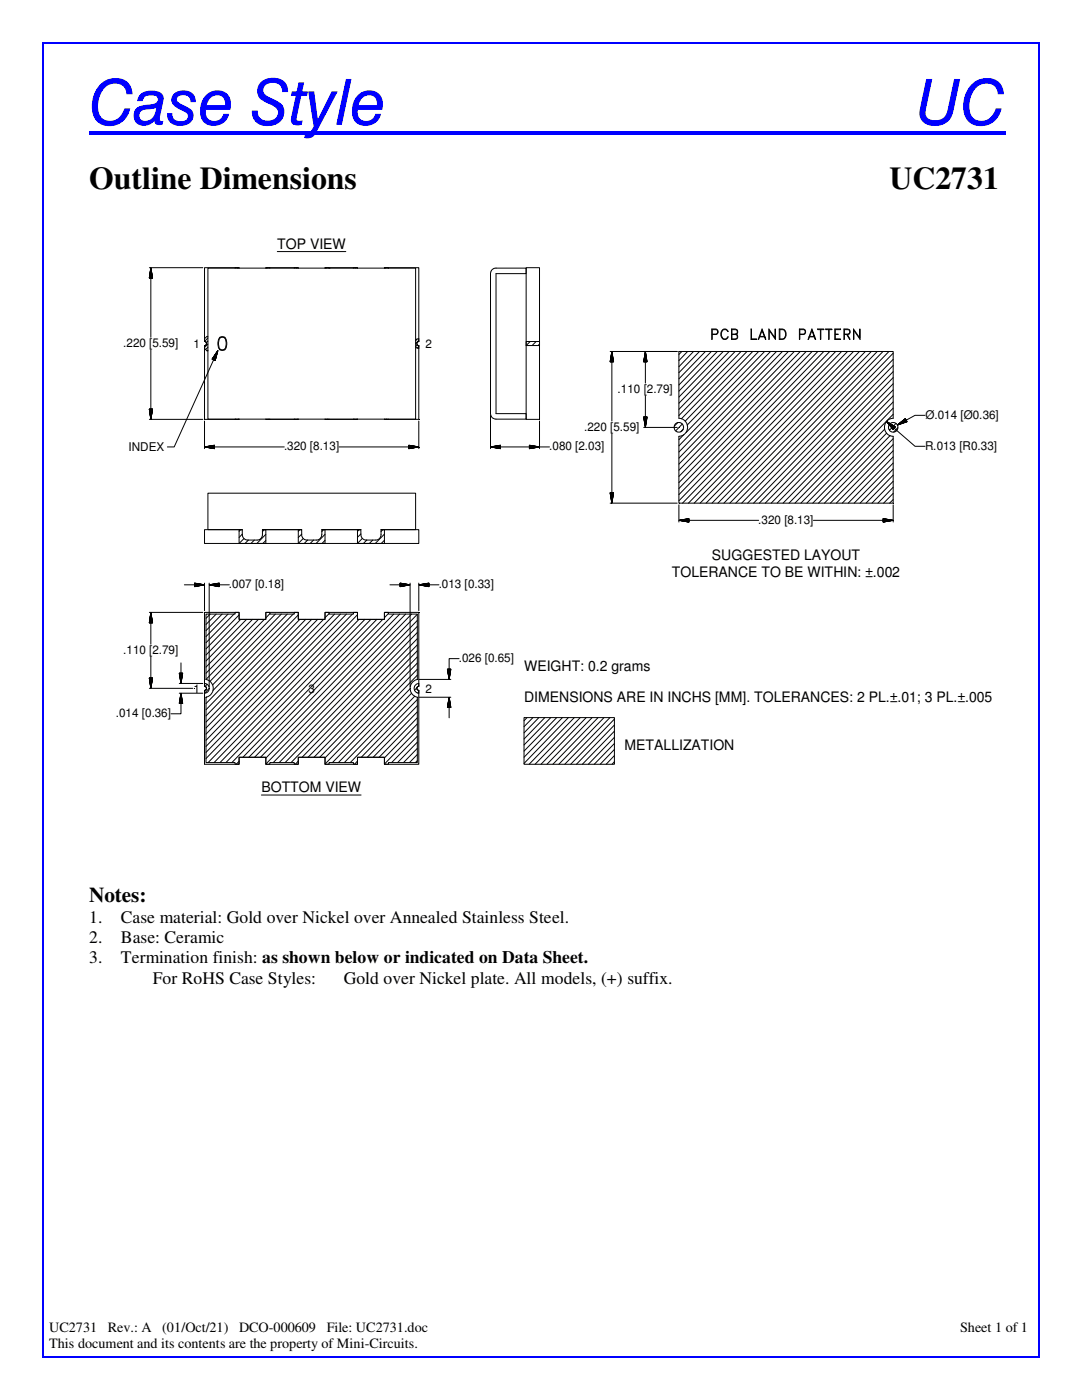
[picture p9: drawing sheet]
<svg xmlns="http://www.w3.org/2000/svg" width="216mm" height="279mm" viewBox="0 0 216 279" stroke-linecap="round" stroke-linejoin="round" font-family="sans-serif">
<path d="M17.8 26.2h182.8v.7h-182.8z" fill="#00f"/>
<g fill="none" stroke="#000" stroke-width=".2">
<path d="M29.8 53.4h10.7M30.1 53.4l.3 2.1h-.6zM30.1 53.5l.3 2h-.6zM30.1 53.6l.3 1.9h-.6zM30.1 53.8l.3 1.7h-.6zM30.1 53.8l.3 1.6h-.6zM30.1 53.9l.3 1.5h-.5zM30.1 54l.3 1.4h-.5zM30.1 54.1l.2 1.3h-.4zM30.1 54.2l.2 1.2h-.4zM30.1 54.3l.2 1h-.3zM30.1 54.4l.2 .9h-.3z"/>
<path d="M30.1 54.5l.2 .8h-.3zM30.1 54.5l.1 .8h-.2zM30.1 54.7l.1 .6h-.2zM30.1 54.9l.1 .3h-.1zM30.1 54.9v.3zM30.1 55v.2zM30.1 55.2h.1M30.1 54.8l.1 .5h-.2zM30.1 54.6l.1 .7h-.2zM30.1 54.8l.1 .4h-.1zM30.1 54.3l.2 1h-.4zM30.1 55.1v.1z"/>
<path d="M30.1 53.7l.3 1.8h-.6zM30.1 55.5v11.8M41.5 53.5h41.4v30.2h-41.4zM46.9 53.5l.8-.1h-6.9v14.8M47.4 53.4v.1M53.3 53.4v.1M53.8 53.5l-.8-.1h6.5l-.8 .1M55.3 50.2h13.7M59.2 53.4v.1M65.2 53.4l-.1 .1M65.7 53.5l-.8-.1h6.4l-.8 .1M65.7 53.5h.1"/>
<path d="M71 53.4v.1M77 53.4l-.1 .1M77.5 53.5l-.8-.1h6.9v14.8M77.5 53.5h.1M98 54l.8-.5h6.2v1.1h-6v28h6v1.1h-6.1a1.09 1.09 0 0 1-1-1.1v-28.1zM105 53.4h2.7v30.3h-2.7zM30.1 69.8v11.8M40.8 69v14.7h6.9h-.8M40.8 68.2l.4 .2-.1 .5-.3 .1M40.8 69v.5l.5 .5h.2M41.5 67.1h-.2l-.5 .5v.6M41.5 67.4l-.7 .8"/>
<path d="M41.5 68.1l-.4 .3M41.5 68.7l-.7 .6M41.5 69.3l-.5 .5M41.5 69.9l-.1 .1M42.6 71.8l-7.8 17.4h-1.4M42.8 71.5h.1M42.8 71.4v.2zM42.8 71.5v.1zM42.8 71.3v.3l-.1-.1zM42.8 71.3v.3zM42.9 71.2l-.1 .4h-.1zM42.9 71.3l-.1 .3h-.1z"/>
<path d="M42.9 71.2l-.1 .4h-.2zM43 71.1l-.2 .6-.2-.1zM43 71l-.2 .7-.2-.1zM43.1 70.9l-.3 .8-.2-.1zM43.1 70.7l-.3 1.1-.3-.2zM43.1 70.8l-.3 1-.3-.2zM43.2 70.6l-.3 1.2-.4-.2zM43.2 70.5l-.3 1.3-.4-.2zM43.3 70.4l-.4 1.4-.4-.2zM43.3 70.3l-.4 1.5-.5-.2zM43.3 70.3l-.4 1.6-.5-.3zM43.3 70.2l-.4 1.7-.5-.3z"/>
<path d="M43.4 70.1l-.5 1.8-.5-.2zM43.4 70l-.5 1.9-.6-.2zM43.5 69.9l-.6 2.1-.6-.3zM43.5 70l-.6 1.9-.6-.2zM43.9 67.3a.85 .85 0 0 1 1.2 .4 2.31 2.31 0 0 1-.2 2.1 .87 .87 0 0 1-1.3-.4 2.38 2.38 0 0 1 .3-2.1zM43.9 69.7l.3 .1 .7-.1M43.9 67.4l.3-.1 .7 .1M44 67.3a2.2 2.2 0 0 0 0 2.5M44.7 67.3a2.2 2.2 0 0 1 0 2.5M82.9 67.9l.3-.3h.4v.6M83.2 67.7l-.3 .3M83.3 68.8l-.4 .4"/>
<path d="M83.6 68.2l-.4 .2v.4l.4 .2M83.6 69v14.7h-6.9h.8M83.6 69v.5l-.7-.2M83.6 67.9l-.7 .7M83.6 69.1l-.4 .4M105 68.2h2.7v.8h-2.7zM105.8 68.2l-.8 .8M107 68.2l-.8 .8M107.7 68.7l-.3 .3M121.8 70.1h13.3M122.1 70.1l.3 2.1h-.6zM122.1 70.2l.3 2h-.6z"/>
<path d="M122.1 70.4l.3 1.8h-.6zM122.1 70.4l.2 1.7h-.5zM122.1 70.6l.2 1.5h-.5zM122.1 70.7l.2 1.4h-.5zM122.1 70.7l.2 1.4h-.4zM122.1 70.9l.2 1.2h-.4zM122.1 71l.2 1.1h-.4zM122.1 71.1l.2 1h-.4zM122.1 71.2l.1 .9h-.2zM122.1 71.2l.1 .8h-.2zM122.1 71.4l.1 .6h-.2zM122.1 71.6v.4h-.1z"/>
<path d="M122.1 71.7l-.1 .3zM122.1 71.8l-.1 .1zM122.1 71.9h.1M122.1 71.5l.1 .5h-.2zM122.1 71.3l.1 .7h-.2zM122.1 70.8l.2 1.3h-.4zM122.1 70.5l.2 1.6h-.5zM122.1 70.3l.3 1.9h-.6zM122.1 71.6l-.1 .4zM122.1 72.2v11.8M128.8 70.1l.3 2.1h-.7zM128.8 70.2l.3 2h-.7z"/>
<path d="M128.8 70.4l.3 1.8h-.6zM128.8 70.4l.2 1.7h-.5zM128.8 70.6l.2 1.5h-.5zM128.8 70.7l.2 1.4h-.5zM128.8 70.9l.1 1.2h-.3zM128.8 71l.1 1.1h-.3zM128.8 71.1l.1 1h-.3zM128.8 71.2l.1 .9h-.2zM128.8 71.2l.1 .8h-.2zM128.8 71.4l.1 .6h-.2zM128.8 71.6v.4h-.1zM128.8 71.7v.3z"/>
<path d="M128.8 71.8l-.1 .1zM128.8 71.9h.1M128.8 71.5l.1 .5h-.2zM128.8 71.3l.1 .7h-.2zM128.8 70.8l.2 1.3h-.4zM128.8 70.5l.2 1.6h-.5zM128.8 70.3l.3 1.9h-.6zM128.8 71.5v.5h-.1zM128.8 71.2l.1 .9h-.3zM128.8 71.6v.4zM128.8 70.4l.2 1.8h-.5zM128.8 72.2v4.3"/>
<path d="M128.8 79v4.2M135.5 70.1h42.7v13.4l-.7 .1-.4 .3-.4 .5-.2 .6v.8l.5 .7 .5 .4 .7 .2v13.3h-42.7v-13.3a1.82 1.82 0 0 0 1.7-1.7l-.1-.8-.4-.6a1.49 1.49 0 0 0-1.2-.5zM136.1 70.1l-.6 .6M137.2 70.1l-1.7 1.9M138.4 70.1l-2.9 3.1M139.6 70.1l-4.1 4.3M140.8 70.1l-5.3 5.5M141.9 70.1l-6.4 6.7M142.1 66.7h.8a.54 .54 0 0 0 .2-.8l-1-.1-.1 1.9v-2h.9l.2 .1a.55 .55 0 0 1 .2 .5 .55 .55 0 0 1-.4 .5h-.8M143.1 70.1l-7.6 8M144.1 66l.1-.2a.65 .65 0 0 1 1.1 .4 .71 .71 0 0 0-.8-.4 .71 .71 0 0 0-.6 .7 .95 .95 0 0 0 .9 1.1l.5-.4a.74 .74 0 0 1-.8 .5 .74 .74 0 0 1-.7-.7v-.5zM144.3 70.1l-8.8 9.1"/>
<path d="M145.5 70.1l-10 10.4M146 66.7l1-.2v-.6l-1-.1v1.8l1-.1v-.7h-1M146.7 70.1l-11.2 11.6M146.7 66.7l.3 .1 .2 .3a.53 .53 0 0 1-.5 .6h-.7v-2h.7a.56 .56 0 0 1 .5 .5 .56 .56 0 0 1-.5 .6M147.9 70.1l-12.4 12.8M149.1 70.1l-13.1 13.5M149.9 65.7v1.9l1.1 .1h-1.1zM150.2 70.1l-13.5 13.9M151.4 70.1l-14.3 14.7M151.5 67.2h1.2M151.6 67.1h.9M152.1 65.7l.7 2-.7-1.7-.8 1.7z"/>
<path d="M152.6 70.1l-15.7 16.2M153.4 65.7l1.2 1.7 .1-1.7v2l-1.2-1.7-.1 1.7zM153.8 70.1l-18.3 18.9M154.9 70.1l-19.4 20.1M155.5 65.7h.7a1.12 1.12 0 0 1 .7 1 1.12 1.12 0 0 1-.7 1h-.7zM155.6 65.8a.99 .99 0 0 1 1.1 .5 .99 .99 0 0 1-.2 1.2l-.9 .1zM156.1 70.1l-20.6 21.3M157.3 70.1l-21.8 22.5M158.5 70.1l-23 23.8M159.6 66.7h.8a.51 .51 0 0 0 .2-.8l-1-.1-.1 1.9v-2h.9a.58 .58 0 0 1 .4 .5 .58 .58 0 0 1-.4 .6h-.8M159.7 70.1l-24.2 25M160.9 70.1l-25.4 26.2"/>
<path d="M161.4 67.2h1.2M161.5 67.1h1M162 65.7l.8 2h-.2l-.6-1.7-.8 1.7zM162.1 70.1l-26.6 27.4M163.2 65.7h1.2v.1h-1.2zM163.2 70.1l-27.7 28.6M163.7 65.8v1.9l.1-1.9M164.4 70.1l-28.9 29.8M164.8 65.7h1.2v.1h-1.2zM165.4 65.8v1.9v-1.9M165.6 70.1l-29.4 30.3M166.6 65.7h1.1v.1h-1v1.8l1 .1h-1.1z"/>
<path d="M166.7 66.7h.6l-.6 .1M166.8 70.1l-29.4 30.3M167.9 70.1l-29.4 30.3M168.5 66.7l1-.2v-.6l-1-.1-.1 1.9v-2h.8a.56 .56 0 0 1 .4 .5 .56 .56 0 0 1-.4 .6h-.7M169 66.8l.6 .9-.5-.9M169.1 70.1l-29.4 30.3M170.3 65.7l1.2 1.7 .1-1.7v2l-1.2-1.7-.1 1.7zM170.3 70.1l-29.4 30.3M171.5 70.1l-29.4 30.3M172.7 70.1l-29.4 30.3M173.9 70.1l-29.5 30.3M175 70.1l-29.4 30.3"/>
<path d="M176.2 70.1l-29.4 30.3M177.4 70.1l-29.4 30.3M178.2 70.5l-29 29.9M178.2 71.7l-27.8 28.7M178.2 72.9l-26.7 27.5M178.2 74.2l-25.5 26.2M178.2 75.4l-24.3 25M178.2 76.6l-23.1 23.8M178.2 77.8l-21.9 22.6M178.2 79l-20.8 21.4M29.8 81.7h.6l-.3 2zM29.8 81.7h.6l-.3 1.9z"/>
<path d="M29.8 81.7h.6l-.3 1.8zM29.8 83.7h10.7M29.8 81.7h.6l-.3 1.7zM29.8 81.7h.6l-.3 1.6zM29.9 81.7h.5l-.3 1.5zM29.9 81.7h.5l-.3 1.4zM29.9 81.7h.4l-.2 1.4zM29.9 81.7h.4l-.2 1.3zM29.9 81.8h.4l-.2 1.1zM29.9 81.8h.4l-.2 1zM30 81.8h.3l-.2 1zM30 81.8h.3l-.2 .9z"/>
<path d="M30 81.8h.2l-.1 .8zM30 81.9h.2l-.1 .5zM30 81.8h.2l-.1 .7zM30.1 81.9h.1l-.1 .4zM30.1 81.9v.3zM30.1 81.9h.1l-.1 .3zM30.1 81.9v.2zM30.1 81.9h.1M40.8 89.2l2-.3v.6zM40.8 84v5.5M40.9 89.2l1.9-.3v.6zM41 89.2l1.8-.3v.6z"/>
<path d="M41.1 89.2l1.7-.3v.6zM41.2 89.2l1.6-.3v.6zM41.3 89.2l1.4-.3v.6zM41.4 89.2l1.3-.2v.5zM41.5 89.2l1.2-.2v.4zM41.5 98.4h41.4v7.3h-6.9v1.2l-.1 .3a1 1 0 0 1-.9 .6h-2.1l-.5-.2-.3-.6-.1-1.3h-7.8v1.1a1.04 1.04 0 0 1-.9 1h-2a1.15 1.15 0 0 1-1.1-.9v-1.2h-7.8v1.2l-.2 .3a1 1 0 0 1-.9 .6h-2.1l-.3-.1-.5-.7-.1-1.3h-6.8zM41.6 89.2l1.1-.2v.4zM41.7 89.2l1-.2v.4zM41.7 89.2l1-.1v.3zM41.8 89.2l.8-.1v.3zM41.9 89.2l.7-.1v.2zM42 89.2l.6-.1v.2z"/>
<path d="M42.1 89.2l.5-.1v.2zM42.2 89.2h.4v.1zM42.3 89.2h.3v.1zM42.3 89.2h.2zM42.4 89.2h.1zM42.5 89.2h.1M42.8 89.2h13.9M47 83.7h-.1M47.6 83.7h-.1M53.5 83.7h.1M53.8 83.7h-.8h6.5h-.8M58.8 83.7h.1"/>
<path d="M59.4 83.7h.1M65.3 83.7h.1M65.7 83.7h-.8h6.4h-.8M67.6 89.2h14M70.7 83.7h-.1M71.2 83.7h.1M77.2 83.7h-.1M81.6 88.9l2 .3-2 .3zM81.6 88.9l1.9 .3-1.9 .3zM81.6 88.9l1.8 .3-1.8 .3zM81.6 88.9l1.7 .3-1.7 .3zM81.6 88.9l1.6 .3-1.6 .3z"/>
<path d="M81.7 88.9l1.5 .3-1.5 .3zM81.7 88.9l1.4 .3-1.4 .3zM81.7 89l1.3 .2-1.3 .3zM81.7 89l1.2 .2-1.2 .2zM81.7 89l1.1 .2-1.1 .2zM81.7 89l1 .2-1 .2zM81.7 89.1l.9 .1-.9 .2zM81.7 89.1l.8 .1-.8 .2zM81.7 89.1l.8 .1-.8 .1zM81.8 89.1l.5 .1-.5 .1zM81.8 89.2h.4l-.4 .1zM81.8 89.1l.7 .1-.7 .1z"/>
<path d="M81.8 89.1l.6 .1-.6 .1zM81.8 89.2h.3zM81.8 89.2h.2zM81.8 89.2h.3l-.3 .1zM81.9 89.2h.1M83.6 84v5.5M97.9 89.2l2-.3v.6zM97.9 82.9v6.6M98 89.2l1.9-.3v.6zM98.1 89.2l1.8-.3v.6zM98.1 89.2l1.7-.3v.6zM98.2 89.2l1.6-.3v.6z"/>
<path d="M98.3 89.2l1.5-.3v.6zM98.4 89.2l1.4-.2v.5zM98.5 89.2l1.3-.2v.5zM98.6 89.2l1.2-.2v.4zM98.7 89.2l1-.2v.4zM98.8 89.2l.9-.2v.4zM98.8 89.2l.9-.1v.3zM98.9 89.2l.8-.1v.3zM99 89.2l.7-.1v.2zM99.1 89.2l.6-.1v.2zM99.2 89.2l.5-.1v.2zM99.2 89.2h.5v.1z"/>
<path d="M99.3 89.2h.4v.1zM99.4 89.2h.3v.1zM99.4 89.2h.3zM99.4 89.2h.2zM99.5 89.2h.1zM99.6 89.2h.1M99.9 89.2h5.7M105.6 88.9l2.1 .3-2.1 .3zM105.7 88.9l1.9 .3-1.9 .3zM105.7 88.9l1.7 .3-1.7 .3zM105.7 88.9l1.8 .3-1.8 .3zM105.7 88.9l1.6 .3-1.6 .3z"/>
<path d="M105.7 88.9l1.5 .3-1.5 .3zM105.7 88.9l1.4 .3-1.4 .3zM105.7 89l1.4 .2-1.4 .3zM105.7 89l1.3 .2-1.3 .2zM105.7 89l1.2 .2-1.2 .2zM105.7 89l1.3 .2-1.3 .3zM105.8 89l1 .2-1 .2zM105.8 89.1l.9 .1-.9 .2zM105.8 89.1l.8 .1-.8 .2zM105.8 89.1l.8 .1-.8 .1zM105.8 89.1l.6 .1-.6 .1zM105.8 89.1l.7 .1-.7 .1z"/>
<path d="M105.9 89.2h.4l-.4 .1zM105.9 89.2h.3zM105.9 89.1l.4 .1-.4 .1zM105.9 89.2h.2zM105.9 89.2h.3l-.3 .1zM105.9 89.2h.1M105.9 89.2h.1zM107.7 89.2h1.9M107.7 84v5.5M121.8 98.3h.6l-.3 2.1zM121.8 98.4h.6l-.3 1.9zM121.8 98.4h.6l-.3 2z"/>
<path d="M121.8 98.4h.6l-.3 1.8zM121.8 98.4h.5l-.2 1.7zM121.8 98.4h.5l-.2 1.6zM121.8 98.4h.5l-.2 1.5zM121.9 98.5h.4l-.2 1.4zM121.9 98.5h.4l-.2 1.2zM121.9 98.5h.4l-.2 1.3zM121.9 98.5h.4l-.2 1zM121.9 98.5h.4l-.2 .9zM121.9 98.5h.4l-.2 1.1zM122 98.5h.2l-.1 .9zM122 98.6h.2l-.1 .7z"/>
<path d="M122 98.6h.2l-.1 .5zM122 98.6h.2l-.1 .4zM122 98.6h.2l-.1 .6zM122 98.6l.1 .3zM122 98.6l.1 .2zM122.1 98.6h.1M122.1 86.5v11.8M128.4 83.2h.7l-.3 2.1zM128.4 83.2h.7l-.3 2zM128.4 85.3h6.7M128.5 83.3h.6l-.3 1.7zM128.5 83.3h.5l-.2 1.7z"/>
<path d="M128.5 83.2h.6l-.3 1.9zM128.5 83.3h.5l-.2 1.6zM128.5 83.3h.5l-.2 1.5zM128.6 83.3h.4l-.2 1.4zM128.6 83.4h.4l-.2 1.2zM128.6 83.3h.4l-.2 1.3zM128.6 83.4h.3l-.1 1.1zM128.6 83.4h.3l-.1 1zM128.6 83.4h.3l-.1 .9zM128.7 83.4h.2l-.1 .8zM128.7 83.4h.2l-.1 .7zM128.7 83.4h.2l-.1 .6z"/>
<path d="M128.7 83.4h.1v.5zM128.7 83.4h.2l-.1 .5zM128.7 83.5l.1 .3zM128.7 83.5l.1 .2zM128.8 83.5v.1zM128.8 83.5h.1M135.3 84.3l-.8 .7M136.1 84.6l-1.3 1.4M136.3 85.7l-.5 .4M136.4 86.7l-.9 1.1M176.5 85.6l-14.3 14.8M176.9 84.1l1.7 1.1-.4 .5z"/>
<path d="M176.9 86.4l-13.6 14M177 84.2l1.6 1-.4 .5zM177.1 84.2l1.5 1-.4 .4zM177.1 84.3l1.5 .9-.4 .4zM177.2 84.4l1.4 .8-.4 .4zM177.2 84.4l1.3 .8-.3 .4zM177.2 84.5l1.3 .7-.3 .4zM177.3 84.5l1.2 .7-.3 .4zM177.4 84.5l1.1 .7-.3 .4zM177.4 84.6l1.1 .6-.3 .3zM177.5 84.6l.9 .6-.2 .3zM177.5 84.7l.9 .5-.2 .3z"/>
<path d="M177.6 84.8l.8 .4-.2 .3zM177.6 87l-13.1 13.4M177.7 84.8l.7 .4-.2 .3zM177.7 84.8l.7 .5-.2 .1zM177.8 84.9l.6 .4-.2 .1zM177.9 85l.4 .3-.1 .1zM177.9 85l.4 .3h-.1zM178 85l.3 .3h-.1zM178 85.1l.2 .2zM178.1 85.1l.2 .2zM178.1 85.2l.2 .1zM178.1 85.2l.1 .1z"/>
<path d="M178.2 85.3h.1M178.2 80.2l-19.6 20.2M178.2 81.4l-18.4 19M178.2 82.7l-17.2 17.7M178.2 87.5l-12.5 12.9M178.2 88.7l-11.3 11.7M178.2 90l-10.1 10.4M178.2 91.2l-9 9.2M178.2 92.4l-7.8 8M178.2 93.6l-6.6 6.8M178.2 94.8l-5.4 5.6M178.2 96.1l-4.2 4.3"/>
<path d="M178.2 97.2l-3 3.2M178.2 98.5l-1.9 1.9M178.2 99.7l-.7 .7M178.4 85.5l4.2 3.6h2M178.8 84.5l-1.3 1.4M179.1 84.8l1.5-1.2 .4 .6zM179.2 85.3l-.9 .9M179.2 84.8l1.4-1.2 .3 .6zM179.2 84.7l1.4-1.1 .3 .5zM179.3 84.7l1.3-1.1 .3 .5zM179.4 84.6l1.2-.9 .3 .4zM179.5 84.6l1.1-.9 .2 .4z"/>
<path d="M179.5 84.5l1.1-.8 .2 .4zM179.6 84.5l1-.8 .2 .4zM179.7 84.5l.9-.8 .2 .4zM179.8 84.4l.8-.6 .2 .3zM179.9 84.4l.7-.6 .2 .3zM180 84.3l.6-.5 .1 .3zM180 84.3l.6-.5 .1 .2zM180.1 84.2l.5-.3 .1 .1zM180.2 84.2l.4-.3 .1 .1zM180.3 84.2l.3-.3v.1zM180.3 84.1l.3-.1zM180.3 84.1l.3-.2v.1z"/>
<path d="M180.4 84.1l.2-.2zM180.5 84l.1-.1zM180.6 84h.1M184.6 82.9h-2l-1.8 1M36.8 116.7h2M38.8 116.4l2 .3-2 .4zM38.8 116.4l1.9 .3-1.9 .4zM38.9 116.4l1.7 .3-1.7 .4zM38.9 116.5l1.6 .2-1.6 .3zM38.9 116.5l1.5 .2-1.5 .3zM38.9 116.4l1.7 .3-1.7 .3zM38.9 116.5l1.4 .2-1.4 .3z"/>
<path d="M38.9 116.5l1.2 .2-1.2 .2zM38.9 116.5l1.3 .2-1.3 .3zM38.9 116.5l1.1 .2-1.1 .2zM38.9 116.5l1 .2-1 .2zM38.9 116.6l1 .1-1 .2zM39 116.6l.8 .1-.8 .2zM39 116.6l.8 .1-.8 .1zM39 116.6l.6 .1-.6 .1zM39 116.6l.7 .1-.7 .1zM39 116.7h.4l-.4 .1zM39 116.7h.3l-.3 .1zM39 116.6l.5 .1-.5 .1z"/>
<path d="M39 116.7h.5l-.5 .1zM39.1 116.7h.1zM39.1 116.8h.1M39.1 116.7h.2zM40.8 105.7h7.5h-.6v2.8h5.3v-2.8h-.6h7.8h-.7v2.8h5.4v-2.8h-.7h7.8h-.7v2.8h5.4v-2.8h-.7h7.6v2.8h-42.8zM40.8 116.4v5.5M41.7 116.7l2-.3v.7zM41.7 116.4v20.6M41.8 116.7l1.9-.3v.7zM41.9 116.7l1.8-.3v.7zM42 116.7l1.7-.3v.7zM42 116.7l1.7-.2v.5z"/>
<path d="M42.1 116.7l1.6-.2v.5zM42.2 116.7l1.5-.2v.5zM42.2 116.7l1.4-.2v.5zM42.3 116.7l1.3-.2v.5zM42.4 116.7l1.2-.2v.5zM42.4 116.7l1.2-.2v.4zM42.5 116.7l1.1-.2v.4zM42.6 116.7l1-.2v.4zM42.7 116.7l.9-.1v.3zM42.8 116.7l.8-.1v.3zM42.8 116.7l.8-.1v.2zM42.9 116.7l.7-.1v.2z"/>
<path d="M43 116.7l.6-.1v.2zM43.1 116.7l.4-.1v.2zM43.1 116.7h.4v.1zM43.2 116.7h.3v.1zM43.3 116.7l.2 .1zM43.5 116.7h.1M43.7 116.7h2.1M48 105.7l-.3 .3M48.3 106.6l-.6 .7M48.7 107.5l-1 1M49.6 107.8l-.7 .7M50.8 107.8l-.7 .7"/>
<path d="M52.7 105.7l-.3 .4M53 106.6l-1.7 1.9M53 107.9l-.5 .6M59.8 105.7l-.3 .3M60.2 106.6l-.7 .7M60.5 107.5l-1 1M61.4 107.8l-.7 .7M62.6 107.8l-.7 .7M64.6 105.7l-.4 .4M64.9 106.6l-1.8 1.9M64.9 107.8l-.6 .7M71.7 105.7l-.4 .3"/>
<path d="M72 106.6l-.7 .6M72.3 107.4l-1 1.1M73.2 107.8l-.7 .7M74.4 107.8l-.7 .7M76.4 105.7l-.4 .4M76.7 106.6l-1.8 1.9M76.7 107.8l-.6 .7M77.8 116.7h2M79.8 116.4l2 .3-2 .4zM79.8 116.4l1.9 .3-1.9 .4zM79.9 116.4l1.7 .3-1.7 .4zM79.9 116.5l1.6 .2-1.6 .3z"/>
<path d="M79.9 116.5l1.5 .2-1.5 .3zM79.9 116.4l1.8 .3-1.8 .4zM79.9 116.4l1.7 .3-1.7 .3zM79.9 116.5l1.4 .2-1.4 .3zM79.9 116.5l1.3 .2-1.3 .3zM80 116.5l1.2 .2-1.2 .2zM80 116.5l1.1 .2-1.1 .2zM80 116.5l1 .2-1 .2zM80 116.6l.9 .1-.9 .2zM80 116.6l.8 .1-.8 .2zM80 116.6l.8 .1-.8 .1zM80 116.6l.7 .1-.7 .1z"/>
<path d="M80.1 116.6l.5 .1-.5 .1zM80.1 116.7h.3l-.3 .1zM80.1 116.7h.4l-.4 .1zM80.1 116.7h.2zM80.1 116.7h.1zM80.1 116.8h.1M81.8 116.4v20.6M83.6 116.7l2-.3v.7zM83.6 116.4v5.5M83.7 116.7l1.9-.3v.7zM83.8 116.7l1.8-.3v.7zM83.9 116.7l1.7-.2v.5z"/>
<path d="M83.9 116.7l1.6-.2v.5zM84 116.7l1.5-.2v.5zM84.1 116.7l1.4-.2v.5zM84.2 116.7l1.3-.2v.5zM84.2 116.7l1.3-.2v.4zM84.3 116.7l1.2-.2v.4zM84.4 116.7l1-.2v.4zM84.5 116.7l.9-.2v.4zM84.5 116.7l.9-.1v.3zM84.6 116.7l.8-.1v.3zM84.7 116.7l.7-.1v.2zM84.8 116.7l.6-.1v.2z"/>
<path d="M84.9 116.7l.5-.1v.2zM84.9 116.7h.4v.1zM85 116.7h.3v.1zM85.1 116.7l.2 .1zM85.2 116.7l.1 .1zM85.3 116.7h.1M85.6 116.7h2M121.8 100.4h13.3M135.5 103.8l2-.3v.7zM135.5 100.8v3.4M135.6 103.8l1.9-.3v.7zM135.6 103.8l1.8-.3v.7z"/>
<path d="M135.7 103.8l1.7-.3v.6zM135.7 103.8l1.7-.2v.5zM135.8 103.8l1.6-.2v.5zM135.9 103.8l1.5-.2v.5zM136 103.8l1.4-.2v.5zM136.1 103.8l1.3-.2v.5zM136.1 103.8l1.2-.2v.5zM136.2 103.8l1.1-.1v.4zM136.3 103.8l1-.1v.3zM136.4 103.8l.9-.1v.3zM136.5 103.8l.8-.1v.3zM136.6 103.8h.7v.2z"/>
<path d="M136.7 103.8h.5v.2zM136.7 103.8h.5v.1zM136.8 103.8h.4v.1zM136.9 103.8h.3v.1zM136.9 103.8l.3 .1zM137 103.8l.2 .1zM137.1 103.8l.1 .1zM137.2 103.8h.1M137.5 103.8h13.9M162.3 103.8h13.9M176.2 103.5l2 .3-2 .4zM176.2 103.5l1.9 .3-1.9 .4z"/>
<path d="M176.3 103.5l1.7 .3-1.7 .3zM176.3 103.6l1.6 .2-1.6 .3zM176.3 103.6l1.5 .2-1.5 .3zM176.3 103.6l1.4 .2-1.4 .3zM176.3 103.6l1.2 .2-1.2 .3zM176.3 103.6l1.3 .2-1.3 .3zM176.4 103.7l1.1 .1-1.1 .3zM176.4 103.7l.9 .1-.9 .2zM176.4 103.7l1 .1-1 .2zM176.4 103.7l.8 .1-.8 .2zM176.4 103.8h.7l-.7 .2zM176.4 103.8h.6l-.6 .2z"/>
<path d="M176.4 103.8h.4l-.4 .1zM176.4 103.8h.3l-.3 .1zM176.4 103.8h.5l-.5 .1zM176.5 103.8h.2zM176.5 103.9h.1M176.5 103.8h.1zM178.2 100.8v3.4M29.8 135.3h.6l-.3 2.1zM29.8 135.3h.6l-.3 2zM29.8 135.3h.6l-.3 1.9zM29.8 137.4h8.7M29.8 122.2h10.7"/>
<path d="M29.8 135.4h.6l-.3 1.6zM29.8 135.4h.6l-.3 1.5zM29.8 135.3h.6l-.3 1.8zM29.9 135.4h.5l-.3 1.5zM29.9 135.4h.5l-.3 1.4zM29.9 135.4h.4l-.2 1.3zM29.9 135.4h.4l-.2 1.2zM29.9 135.5h.4l-.2 1zM30 135.5h.3l-.2 1zM30 135.5h.3l-.2 .9zM30 135.5h.3l-.2 .8zM30 135.5h.2l-.1 .8z"/>
<path d="M30 135.5h.2l-.1 .6zM30 135.6h.2l-.1 .4zM30 135.5h.2l-.1 .7zM30.1 135.6h.1l-.1 .3zM30.1 135.6v.2zM30.1 135.6h.1l-.1 .4zM30.1 135.6h.1M30.1 135.6v.1zM30.1 122.2l.3 2.1h-.6zM30.1 122.3l.3 2h-.6zM30.1 122.5l.3 1.7h-.6zM30.1 122.6l.3 1.6h-.6z"/>
<path d="M30.1 122.7l.3 1.5h-.5zM30.1 122.8l.3 1.4h-.5zM30.1 122.9l.2 1.3h-.4zM30.1 123l.2 1.2h-.4zM30.1 123.1l.2 1.1h-.3zM30.1 123.2l.2 .9h-.3zM30.1 123.3l.2 .8h-.3zM30.1 123.4l.1 .7h-.2zM30.1 123.5l.1 .6h-.2zM30.1 123.7l.1 .4h-.1zM30.1 123.7v.3zM30.1 123.8v.2z"/>
<path d="M30.1 123.9v.1zM30.1 124h.1M30.1 123.6l.1 .5h-.2zM30.1 122.4l.3 1.9h-.6zM30.1 123.6l.1 .5h-.1zM30.1 123.1l.2 1.1h-.4zM30.1 123.7l.1 .3h-.1zM30.1 124.3v4.3M30.1 131v4.3M35.8 134.4h.6l-.3 2zM35.8 136.4h4.7M35.8 138.3h4.7"/>
<path d="M35.8 134.4h.6l-.3 1.9zM35.8 134.4h.6l-.3 1.8zM35.8 134.4h.6l-.3 1.7zM35.9 134.4h.5l-.3 1.7zM35.9 134.4h.5l-.3 1.6zM35.9 134.4h.5l-.3 1.5zM35.9 134.5h.4l-.2 1.3zM35.9 134.5h.4l-.2 1.2zM35.9 134.5h.4l-.2 1.1zM35.9 134.5h.4l-.2 1zM36 134.5h.2l-.1 .9zM36 134.5h.2l-.1 .8z"/>
<path d="M36 134.6h.2l-.1 .5zM36 134.6h.2l-.1 .4zM36 134.5h.2l-.1 .7zM36.1 134.6v.3zM36.1 134.6v.2zM36.1 134.6v.1zM36.1 134.6h.1M36.1 138.3l.3 2.1h-.6zM36.1 138.4l.3 2h-.6zM36.1 138.6l.3 1.8h-.6zM36.1 138.6l.3 1.7h-.5zM36.1 138.8l.3 1.5h-.5z"/>
<path d="M36.1 138.9l.2 1.4h-.4zM36.1 139l.2 1.3h-.4zM36.1 139.1l.2 1.2h-.4zM36.1 139.2l.2 1.1h-.4zM36.1 139.3l.2 1h-.4zM36.1 139.4l.1 .8h-.2zM36.1 139.6l.1 .6h-.2zM36.1 139.8l.1 .4h-.2zM36.1 139.8l.1 .4zM36.1 140l.1 .1zM36.1 139.7l.1 .5h-.2zM36.1 139.5l.1 .7h-.2z"/>
<path d="M36.1 139.9l.1 .2zM36.1 138.7l.3 1.6h-.5zM36.1 138.5l.3 1.9h-.6zM36.1 138.6l.3 1.7h-.6zM36.1 132.3v2M40.8 136.9l.4 .3v.3l-.4 .3v14.7h6.9v-1.4h5.3v1.4h6.5v-1.4h5.4v1.4h6.4v-1.4h5.4v1.4h6.9v-14.7M40.8 136.9v-14.7h6.9v1.4h5.3v-1.4h6.5v1.4h5.4v-1.4h6.4v1.4h5.4v-1.4h6.9v14.7M40.8 136.9v-.5h.1l.5 .2 .3 .6v.4l-.2 .4-.7 .3 .9-.9M41.1 122.6h5.8v-.4h.8v1.4h5.3v-1.4h.8v.4h4.9v-.4h.8v1.4h5.4v-1.4h.8v.4h4.8v-.4h.8v1.4h5.4v-1.4h.8v.4h5.8v13l-1 .6-.5 1 .2 .9 .3 .5 1 .5v13.1h-5.8v.3h-.8v-1.4h-5.4v1.4h-.8v-.3h-4.8v.3h-.8v-1.4h-5.4v1.4h-.8v-.3h-4.9v.3h-.8v-1.4h-5.3v1.4h-.8v-.3h-5.8v-13.1l1-.5 .4-1v-.9l-.4-.5-1-.6zM41.2 139.1l-.1 .1M41.3 136.6l-.4 .4M42 122.6l-.9 .8"/>
<path d="M43.1 122.6l-2 2M44.3 122.6l-3.2 3.3M45.5 122.6l-4.4 4.4M46.7 122.6l-5.6 5.7M47 122.2l-.1 .1M47.7 122.7l-6.6 6.8M48 123.6l-6.9 7.1M49.2 123.6l-8.1 8.3M50.4 123.6l-9.3 9.5M51.6 123.6l-10.5 10.8M52.7 123.6l-11.6 12M53.8 122.5l-.8 .8"/>
<path d="M54.9 122.6l-13 13.4M56.1 122.6l-13.7 14.1M57.3 122.6l-14.8 15.2M58.5 122.6l-17.4 17.8M58.8 122.2l-.1 .1M59.5 122.7l-18.4 18.9M59.8 123.6l-18.7 19.3M61 123.6l-19.9 20.5M62.2 123.6l-21.1 21.7M63.4 123.6l-22.3 22.9M64.6 123.6l-23.5 24.1M65.7 122.5l-.8 .8"/>
<path d="M66.8 122.6l-25.7 26.4M67.9 122.6l-26.8 27.6M69.1 122.6l-28 28.8M70.3 122.6l-28.8 29.6M70.6 122.2l-.1 .1M71.3 122.7l-28.6 29.5M71.6 123.6l-27.7 28.6M72.8 123.6l-27.7 28.6M74 123.6l-27.7 28.6M75.2 123.6l-26.7 27.5M76.4 123.6l-26.7 27.5M77.5 122.4l-.8 .9"/>
<path d="M78.6 122.6l-27.8 28.5M79.8 122.6l-27.8 28.5M80.9 122.6l-27.9 28.7M81.8 137.5l-14.3 14.7M82.1 122.6l-29.1 29.9M82.1 138.3l-13.4 13.9M82.8 138.9l-12.9 13.3M83.2 137.2l-.5 .6M83.3 122.6l-28.8 29.6M83.3 123.8l-27.6 28.4M83.3 125l-26.4 27.2M83.3 126.2l-25.2 26"/>
<path d="M83.3 127.5l-23 23.6M83.3 128.7l-21.8 22.4M83.3 129.9l-20.6 21.2M83.3 131.1l-19.5 20M83.3 132.3l-18.4 19M83.3 133.6l-18.4 18.9M83.3 134.7l-17 17.5M83.3 139.6l-11.2 11.5M83.6 136.9l-.4 .3v.3l.4 .3M83.6 136.9v-.5h-.3l-.5 .5-.2 .3 .2 .7 .4 .4h.4v-.5M83.6 136.9l-.1 .1M83.6 138.1l-.2 .2"/>
<path d="M83.6 139.1h6.4M83.6 135.6h6.4M89.3 133.6h.7l-.4 2zM89.3 133.6h.6l-.3 1.9zM89.3 133.6h.6l-.3 1.8zM89.3 133.6h.6l-.3 1.7zM89.4 133.6h.5l-.3 1.6zM89.4 133.6h.5l-.3 1.5zM89.4 133.6h.4l-.2 1.4zM89.4 133.6h.4l-.2 1.3zM89.5 133.7h.3l-.2 1.1zM89.5 133.7h.3l-.2 1z"/>
<path d="M89.5 133.7h.2l-.1 .9zM89.5 133.7h.2l-.1 .8zM89.5 133.8h.2l-.1 .5zM89.5 133.8h.2l-.1 .4zM89.5 133.7h.2l-.1 .7zM89.6 133.8v.3zM89.6 133.8v.2zM89.6 139.1l.4 2.1h-.7zM89.6 139.2l.3 2h-.6zM89.6 139.4l.3 1.7h-.6zM89.6 139.6l.3 1.5h-.5zM89.6 139.7l.2 1.4h-.4z"/>
<path d="M89.6 139.8l.2 1.3h-.4zM89.6 139.9l.2 1.2h-.3zM89.6 139.5l.3 1.6h-.5zM89.6 139.3l.3 1.9h-.6zM89.6 139.2l.4 2h-.7zM89.6 140l.2 1.1h-.3zM89.6 133.8h.1M91.6 131.4h-2v2.2M36.1 140.1h.1M36.1 140.4v2.1h-2M47.7 151.9l-.6 .6M52.2 158.7h19.9"/>
<path d="M59.5 151.9l-.6 .6M71.3 151.9l-.6 .6M83.3 140.8l-10 10.3M83.3 142.1l-8.8 9M83.3 143.3l-7.7 7.8M83.3 144.5l-6.6 6.8M83.3 145.7l-6.6 6.8M83.3 146.9l-5.2 5.3M83.3 148.1l-4 4.1M83.3 149.4l-2.8 2.8M83.3 150.6l-1.6 1.6M83.3 151.8l-.4 .4"/>
<path d="M89.6 140.1l.2 1h-.3zM89.6 140.2l.1 .8h-.2zM89.6 140.3l.1 .7h-.2zM89.6 140.4l.1 .6h-.2zM89.6 140.5l.1 .5h-.2zM89.6 140.6v.3zM89.6 140.8v.1zM89.6 140.9h.1M89.6 140.7v.2zM89.6 140.1l.1 .9h-.2zM89.6 141.2v2.1M104.6 143.2h18v9.3h-18z"/>
<path d="M105.2 143.2l-.6 .6M106.3 143.2l-1.7 1.8M107.5 143.2l-2.9 3.1M108.7 143.2l-4.1 4.3M109.9 143.2l-5.3 5.5M111.1 143.2l-6.5 6.7M112.2 143.2l-7.6 7.9M113.4 143.2l-8.8 9.2M114.6 143.2l-9 9.3M115.8 143.2l-9 9.3M117 143.2l-9.1 9.3M118.2 143.2l-9.1 9.3"/>
<path d="M119.3 143.2l-9 9.3M120.5 143.2l-9 9.3M121.7 143.2l-9 9.3M122.6 143.5l-8.7 9M122.6 144.7l-7.6 7.8M122.6 145.9l-6.4 6.6M122.6 147.2l-5.2 5.3M122.6 148.4l-4 4.1M122.6 149.6l-2.8 2.9M122.6 150.8l-1.7 1.7M122.6 152l-.5 .5"/>
<circle cx="135.4" cy="85.3" r=".95"/>
<circle cx="178.2" cy="85.3" r=".95"/>
</g>
<g fill="#fff">
<path d="M17.8 31.8h55.9v7.5h-55.9z" fill-rule="evenodd"/>
<path d="M17.8 176.1h181.6v23.7h-181.6z" fill-rule="evenodd"/>
</g>
<path d="M8.5 8.5h.2v.2h-.2z" fill="#00f"/>
<path d="M8.7 8.6h198.5" fill="none" stroke="#00f" stroke-width=".25"/>
<path d="M207.2 8.5h.2v.2h-.2z" fill="#00f"/>
<path d="M8.6 8.7v262M207.3 8.7v262" fill="none" stroke="#00f" stroke-width=".25"/>
<path d="M8.5 270.7h.2v.2h-.2z" fill="#00f"/>
<path d="M8.7 270.8h198.5" fill="none" stroke="#00f" stroke-width=".25"/>
<path d="M207.2 270.7h.2v.2h-.2z" fill="#00f"/>
<g font-size="12.7" fill="#00f">
<text x="17.8" y="24.9">Case Style</text>
<text x="182.9" y="24.9">UC</text>
</g>
<g font-size="6.3">
<text x="17.8" y="37.8">Outline Dimensions</text>
<text x="177.5" y="37.8">UC2731</text>
</g>
<text font-size="4.2" x="17.8" y="180">Notes:</text>
<g font-size="3.5">
<text x="17.8" y="184.1">1.</text>
<text x="24.1" y="184.1">Case material: Gold over Nickel over Annealed Stainless Steel.</text>
<text x="17.8" y="188.2">2.</text>
<text x="24.1" y="188.2">Base: Ceramic</text>
<text x="17.8" y="192.2">3.</text>
<text x="24.1" y="192.2">Termination finish: as shown below or indicated on Data Sheet.</text>
<text x="30.5" y="196.3">For RoHS Case Styles:</text>
<text x="68.6" y="196.3">Gold over Nickel plate. All models, (+) suffix.</text>
</g>
<g font-size="2.9">
<text x="55.3" y="49.6">TOP VIEW</text>
<text x="142.1" y="111.8">SUGGESTED LAYOUT</text>
<text x="134.1" y="115.2">TOLERANCE TO BE WITHIN: ±.002</text>
<text x="104.6" y="133.9">WEIGHT: 0.2 grams</text>
<text x="104.6" y="140.2">DIMENSIONS ARE IN INCHS [MM]. TOLERANCES: 2 PL.±.01; 3 PL.±.005</text>
<text x="124.6" y="149.7">METALLIZATION</text>
<text x="52.2" y="158.1">BOTTOM VIEW</text>
</g>
<g font-size="2.8">
<text x="9.8" y="265.8">UC2731</text>
<text x="9.8" y="269">This document and its contents are the property of Mini-Circuits.</text>
<text x="21.5" y="265.8">Rev.: A</text>
<text x="32.4" y="265.8">(01/Oct/21)</text>
<text x="47.7" y="265.8">DCO-000609</text>
<text x="65.2" y="265.8">File: UC2731.doc</text>
<text x="191.6" y="265.8">Sheet 1 of 1</text>
</g>
<g font-size="2.4">
<text x="24.6" y="69.2">.220 [5.59]</text>
<text x="38.6" y="69.5">1</text>
<text x="84.9" y="69.5">2</text>
<text x="123.2" y="78.4">.110 [2.79]</text>
<text x="184.7" y="83.5">Ø.014 [Ø0.36]</text>
<text x="56.7" y="89.9">.320 [8.13]</text>
<text x="109.6" y="89.9">.080 [2.03]</text>
<text x="116.5" y="85.9">.220 [5.59]</text>
<text x="184.6" y="89.7">R.013 [R0.33]</text>
<text x="25.7" y="90.1">INDEX</text>
<text x="151.3" y="104.5">.320 [8.13]</text>
<text x="45.7" y="117.4">.007 [0.18]</text>
<text x="87.5" y="117.4">.013 [0.33]</text>
<text x="24.6" y="130.4">.110 [2.79]</text>
<text x="91.6" y="132.1">.026 [0.65]</text>
<text x="23.1" y="143.1">.014 [0.36]</text>
<text x="38.6" y="138.3">1</text>
<text x="61.6" y="138.3">3</text>
<text x="84.9" y="138.3">2</text>
</g>
</svg>
